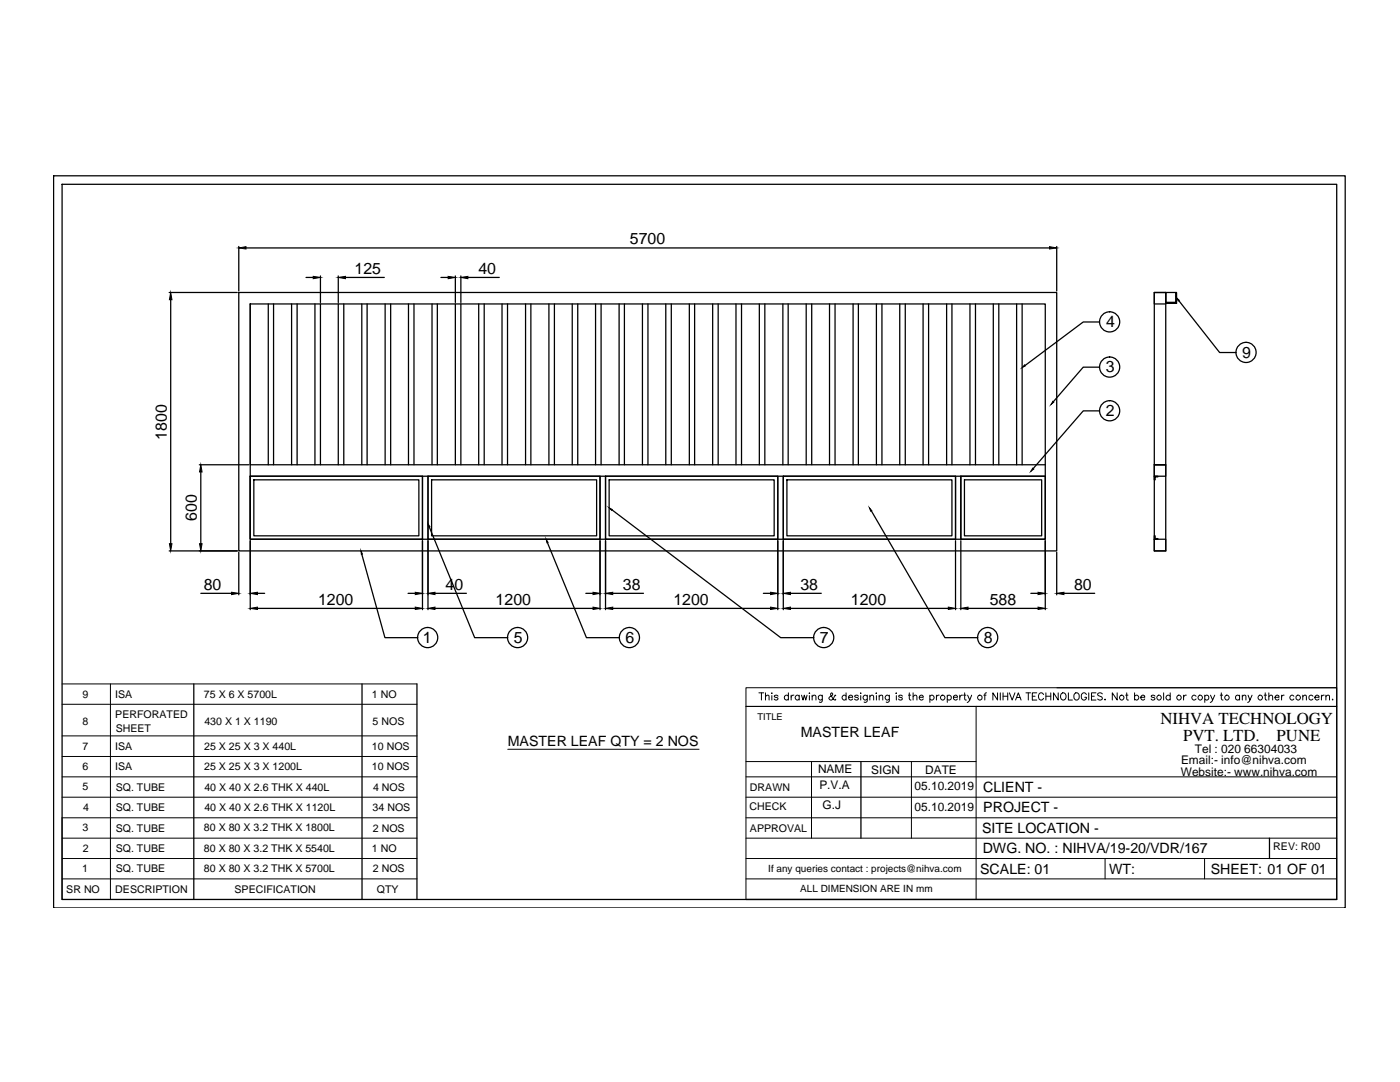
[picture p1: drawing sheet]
<svg xmlns="http://www.w3.org/2000/svg" width="279mm" height="216mm" viewBox="0 0 279 216" stroke-linecap="round" stroke-linejoin="round" font-family="sans-serif">
<!-- layer: 0 -->
<g fill="none" stroke="#000" stroke-width=".25">
<path d="M10.7 35.1h257.8v146.1h-257.8zM12.4 36.8h254.4v142.7h-254.4zM33.8 58.4h13.6M34.1 59.8v48.7M47.7 58.4h163.2v51.5h-163.2zM47.7 49.2v8.9M49.1 49.5h160.4M61.1 55.4h1.4M64 55.1v5.3M67.5 55.1v5.3M68.9 55.4h7.8M88 55.4h1.4"/>
<path d="M90.9 55.1v5.3M92 55.1v5.3M93.4 55.4h6.2M210.9 49.2v8.9M230.4 58.4h2.2v51.5h-2.2zM230.4 58.4h2.2v2.2h-2.2zM232.6 58.4h2.1v2h-2.1zM49.9 60.6h158.7v47h-158.7zM49.9 60.6v32.1h158.7M53.5 60.6v32.1M54.6 60.6v32.1M58.2 60.6v32.1"/>
<path d="M59.3 60.6v32.1M62.9 60.6v32.1M64 60.6v32.1M67.5 60.6v32.1M68.6 60.6v32.1M72.2 60.6v32.1M73.3 60.6v32.1M76.9 60.6v32.1M78 60.6v32.1M81.5 60.6v32.1M82.6 60.6v32.1M86.2 60.6v32.1"/>
<path d="M87.3 60.6v32.1M90.9 60.6v32.1M92 60.6v32.1M95.5 60.6v32.1M96.6 60.6v32.1M100.2 60.6v32.1M101.3 60.6v32.1M104.9 60.6v32.1M105.9 60.6v32.1M109.5 60.6v32.1M110.6 60.6v32.1M114.2 60.6v32.1"/>
<path d="M115.3 60.6v32.1M118.9 60.6v32.1M120 60.6v32.1M123.6 60.6v32.1M124.6 60.6v32.1M128.2 60.6v32.1M129.3 60.6v32.1M132.9 60.6v32.1M134 60.6v32.1M137.6 60.6v32.1M138.6 60.6v32.1M142.2 60.6v32.1"/>
<path d="M143.3 60.6v32.1M146.9 60.6v32.1M148 60.6v32.1M151.5 60.6v32.1M152.6 60.6v32.1M156.2 60.6v32.1M157.3 60.6v32.1M160.9 60.6v32.1M162 60.6v32.1M165.6 60.6v32.1M166.7 60.6v32.1M170.3 60.6v32.1"/>
<path d="M171.3 60.6v32.1M174.9 60.6v32.1M176 60.6v32.1M179.6 60.6v32.1M180.7 60.6v32.1M184.2 60.6v32.1M185.3 60.6v32.1M188.9 60.6v32.1M190 60.6v32.1M193.6 60.6v32.1M194.7 60.6v32.1M198.2 60.6v32.1"/>
<path d="M199.3 60.6v32.1M202.9 60.6v32.1M204 60.6v32.1M219.4 73.3h-3.2l-6 6.9M219.4 64.2h-3.2l-11.6 8.7M232.6 60.4h2.1v-2h.1v2.1h-2.2zM235.3 60l8.1 10.3h3.3M39.8 92.7h9.8M40.1 94.2v14.3M49.9 95h34.4v12.6h-34.4zM49.9 95h158.7M49.9 95v12.6"/>
<path d="M50.7 95.7h32.9v11.2h-32.9zM84.3 95v12.6M85.4 95h34.3v12.6h-34.3zM85.4 95v12.6M86.1 95.7h33v11.2h-33zM119.7 95v12.6M120.8 95h34.4v12.6h-34.4zM120.8 95v12.6M121.6 95.7h32.9v11.2h-32.9zM155.2 95v12.6M156.3 95h34.4v12.6h-34.4zM156.3 95v12.6"/>
<path d="M157 95.7h33v11.2h-33zM190.7 95v12.6M191.8 95h16.8v12.6h-16.8zM191.8 95v12.6M192.5 95.7h15.4v11.2h-15.4zM219.4 82h-3.2l-10 11.5M230.4 92.7v2.3h2.2v-2.3h-2.2h2.2M230.4 95h.7v.2h-.6v.5h-.1zM33.8 109.9h13.6M40.1 118.4h6.1M47.7 110.2v8.5M49.9 107.9v13.8"/>
<path d="M51.4 118.4h1.4M72.2 110.6l4.6 16.6h6.6M81.4 118.4h1.5M84.3 107.9v13.8M85.4 107.9v13.8M85.7 105.1l9 22.1h6.6M86.8 118.4h6.3M109.2 108.3l7.8 18.9h6.6M116.9 118.4h1.4M119.7 107.9v13.8M120.8 107.9v13.8M122.2 101.8l33.6 25.4h6.6"/>
<path d="M122.3 118.4h6.1M152.3 118.4h1.5M155.2 107.9v13.8M156.3 107.9v13.8M157.8 118.4h6.1M173.9 101.9l14.7 25.3h6.5M190.7 107.9v13.8M191.8 107.9v13.8M205.7 118.4h1.5M208.6 107.9v13.8M210.9 110.2v8.5M212.3 118.4h6.2"/>
<path d="M230.4 107.6h2.2v2.3h-2.2zM230.4 106.9h.1v.6h.6v.1h-.7zM38.7 136.5v43M51.4 121.4h31.5M72.2 136.5v43M83.2 136.5v43M86.8 121.4h31.5M122.3 121.4h31.5M157.8 121.4h31.5M193.2 121.4h14M171.8 152v15.2M148.9 179.5h117.9"/>
<path d="M253.4 167.2v4.1"/>
<circle cx="221.5" cy="64.2" r="2.01"/>
<circle cx="221.5" cy="73.2" r="2.01"/>
<circle cx="248.7" cy="70.3" r="2.01"/>
<circle cx="221.5" cy="82" r="2.01"/>
<circle cx="85.4" cy="127.2" r="2.01"/>
<circle cx="103.3" cy="127.2" r="2.01"/>
<circle cx="125.6" cy="127.2" r="2.01"/>
<circle cx="164.4" cy="127.2" r="2.01"/>
<circle cx="197.1" cy="127.2" r="2.01"/>
</g>
<g fill="#000" stroke="#000" stroke-width=".2">
<path d="M34.1 58.4l.2 1.4h-.5zM47.7 49.5l1.4-.3v.5zM62.5 55.1l1.5 .3-1.5 .2zM67.5 55.4l1.4-.3v.5zM89.4 55.1l1.5 .3-1.5 .2zM92 55.4l1.4-.3v.5zM209.5 49.2l1.4 .3-1.4 .2zM204.5 72.8l.1 .2-.6 .3zM234.8 59.4l.6 .5-.3 .2zM40.1 92.7l.2 1.5h-.5zM206.1 93.4l.2 .2-.6 .5zM210.1 80.1l.2 .1-.6 .5z"/>
<path d="M33.8 108.5h.5l-.2 1.4zM39.8 108.5h.5l-.2 1.4zM46.2 118.2l1.5 .2-1.5 .2zM49.9 118.4l1.5-.2v.4zM72 109.9l.3 .7h-.2zM82.9 118.2l1.4 .2-1.4 .2zM85.4 104.5l.4 .6-.3 .1zM85.4 118.4l1.4-.2v.4zM109 107.6l.4 .6-.2 .1zM118.3 118.2l1.4 .2-1.4 .2zM121.6 101.3l.6 .4-.1 .1zM120.8 118.4l1.5-.2v.4z"/>
<path d="M153.8 118.2l1.4 .2-1.4 .2zM156.3 118.4l1.5-.2v.4zM173.5 101.3l.5 .6-.2 .1zM207.2 118.2l1.4 .2-1.4 .2zM210.9 118.4l1.4-.2v.4zM49.9 121.4l1.5-.3v.5zM82.9 121.1l1.4 .3-1.4 .2zM85.4 121.4l1.4-.3v.5zM118.3 121.1l1.4 .3-1.4 .2zM120.8 121.4l1.5-.3v.5zM153.8 121.1l1.4 .3-1.4 .2zM156.3 121.4l1.5-.3v.5z"/>
<path d="M189.3 121.1l1.4 .3-1.4 .2zM191.8 121.4l1.4-.3v.5zM207.2 121.1l1.4 .3-1.4 .2z"/>
</g>
<g fill="none" stroke="#000" stroke-width=".2">
<path d="M12.4 136.5h70.8M22 136.5v43M148.9 137.2h117.9v3.8h-117.9zM151.5 138.2h.9M152 138.2v1.5M152.8 139l.3-.3 .3 .1 .1 .9M152.8 138.2v1.5M154 138.2v.2zM154 138.8v.9M155.3 138.9a.43 .43 0 0 0-.8 0l.7 .4 .1 .2a.43 .43 0 0 1-.8 0M157.3 138.9a.45 .45 0 0 0-.6 0 .45 .45 0 0 0 0 .6 .45 .45 0 0 0 .6 0M157.3 138.2v1.5"/>
<path d="M157.9 138.7v1M158.4 138.7l-.5 .2v.2M159.5 138.9a.45 .45 0 0 0-.7 0 .45 .45 0 0 0 0 .6 .45 .45 0 0 0 .7 0M159.5 138.7v1M160 138.7l.3 1 .2-1 .3 1 .3-1M161.5 138.2v.2zM161.5 138.8v.9M162.1 139l.3-.3 .4 .1v.9M162.1 138.7v1M164.1 138.7l-.1 1.3-.1 .2-.4-.1M164.1 138.9a.45 .45 0 0 0-.7 0 .45 .45 0 0 0 0 .6 .45 .45 0 0 0 .7 0M166.8 138.8l-.1-.1-.3 .6a.49 .49 0 0 1-.5 .4 .49 .49 0 0 1-.5-.4l.8-.7-.2-.4-.2 .3 .2 .5 .4 .6 .3 .1 .1-.2"/>
<path d="M168.9 138.9a.45 .45 0 0 0-.7 0 .45 .45 0 0 0 0 .6 .45 .45 0 0 0 .7 0M168.9 138.2v1.5M169.4 139.1h.8a.45 .45 0 0 0-.7-.3 .45 .45 0 0 0-.1 .7l.3 .2 .5-.2M171.3 138.9a.43 .43 0 0 0-.8 0l.7 .4 .1 .2a.43 .43 0 0 1-.8 0M171.8 138.2v.2zM171.8 138.8v.9M173.1 138.7l-.1 1.3-.2 .2-.3-.1M173.1 138.9a.47 .47 0 0 0-.7-.1 .47 .47 0 0 0 0 .7 .47 .47 0 0 0 .7 0M173.6 139l.3-.3 .4 .1 .1 .9M173.6 138.7v1M174.9 138.2v.2zM174.9 138.8v.9"/>
<path d="M175.5 139l.3-.3 .3 .1 .1 .9M175.5 138.7v1M177.5 138.7l-.1 1.3-.2 .2-.3-.1M177.5 138.9a.47 .47 0 0 0-.7-.1 .47 .47 0 0 0 0 .7 .47 .47 0 0 0 .7 0M178.9 138.2v.2zM178.9 138.8v.9M180.1 138.9a.4 .4 0 0 0-.4-.2 .4 .4 0 0 0-.3 .2l.6 .4 .1 .2a.4 .4 0 0 1-.4 .2 .4 .4 0 0 1-.3-.2M181.3 138.7h.5M181.5 138.2v1.2l.1 .2 .2 .1M182.2 139l.4-.3 .3 .1 .1 .9M182.2 138.2v1.5M183.5 139.1h.8a.45 .45 0 0 0-.7-.3 .45 .45 0 0 0-.1 .7l.2 .1a.38 .38 0 0 0 .6-.1"/>
<path d="M185.6 138.9a.47 .47 0 0 1 .7-.1 .47 .47 0 0 1 0 .7 .47 .47 0 0 1-.7 0M185.6 138.7v1.5M186.9 138.7v1M187.4 138.7l-.5 .2v.2M189 138.9a.45 .45 0 0 1 .7 0 .45 .45 0 0 1 0 .6 .45 .45 0 0 1-.7 0M189 138.7v1.5M190.3 139.1h.8a.45 .45 0 0 0-.6-.3 .45 .45 0 0 0-.2 .7l.2 .1a.38 .38 0 0 0 .6-.1M191.5 138.7v1M192.1 138.7l-.3 .1-.3 .3M192.3 138.7h.5M192.5 138.2l.1 1.4 .3 .1M193.1 138.7l.4 1 .4-1"/>
<path d="M193.5 139.7l-.5 .5M196.3 138.7h.5M196.9 138.2l-.4 .3v1.2M199.1 138.2v1.5l-1-1.5v1.5M199.6 138.2v1.5M200.2 138.2v1.5M200.2 138.9h.9M201.1 138.2v1.5M201.5 138.2l.5 1.5 .6-1.5M202.7 139.7l.5-1.5 .6 1.5M202.9 139.2h.7M204.8 138.2h.9"/>
<path d="M205.2 138.2v1.5M206 138.9h.6M206.9 138.2h-.9v1.5h.9M208.3 138.6a.52 .52 0 0 0-.6-.4 .52 .52 0 0 0-.5 .6v.3a.52 .52 0 0 0 .5 .6 .52 .52 0 0 0 .6-.4M208.7 138.9h1M208.7 138.2v1.5M209.7 138.2v1.5M210.9 137.2h55.9M211.2 138.2v1.5l-.9-1.5v1.5M211.8 138.5a.67 .67 0 0 1 1 .1 .67 .67 0 0 1-.3 1 .68 .68 0 0 1-.9-.3 .68 .68 0 0 1 .2-.8zM213.2 138.2v1.5h.8M214.6 138.3a.71 .71 0 0 1 .8 .5 .71 .71 0 0 1-.4 .9 .74 .74 0 0 1-.7-.5 .74 .74 0 0 1 .3-.9z"/>
<path d="M216.8 138.6a.52 .52 0 0 0-.6-.4 .52 .52 0 0 0-.4 .6v.3a.51 .51 0 0 0 .5 .6 .51 .51 0 0 0 .5-.6h-.3M217.3 138.2v1.5M217.8 138.9h.6M218.7 138.2h-.9v1.5h.9M220 138.5a.47 .47 0 0 0-.6-.3 .47 .47 0 0 0-.3 .5l.8 .4 .1 .4a.59 .59 0 0 1-.9 0M220.5 139.5v.2zM223 138.2v1.5l-1-1.5v1.5M224.6 138.7h.5M224.9 138.2v1.4l.3 .1M226.4 138.9a.47 .47 0 0 1 .7-.1 .47 .47 0 0 1 0 .7 .47 .47 0 0 1-.7 0M226.4 138.2v1.5M227.7 139.1h.8a.4 .4 0 0 0-.4-.4 .4 .4 0 0 0-.4 .4v.4a.4 .4 0 0 0 .4 .2 .4 .4 0 0 0 .4-.2"/>
<path d="M230.5 138.9a.44 .44 0 0 0-.8 0l.7 .4 .1 .2a.44 .44 0 0 1-.8 0M232.2 138.2v1.5M233.5 138.9a.47 .47 0 0 0-.7-.1 .47 .47 0 0 0 0 .7 .47 .47 0 0 0 .7 0M233.5 138.2v1.5M236.2 138.7v1M236.8 138.7l-.4 .1-.2 .3M238.7 138.9a.47 .47 0 0 0-.7-.1 .47 .47 0 0 0 0 .7 .47 .47 0 0 0 .7 0M240.4 138.9a.45 .45 0 0 1 .7 0 .45 .45 0 0 1 0 .6 .45 .45 0 0 1-.7 0M240.4 138.7v1.5M241.6 138.7l.4 1 .4-1M242 139.7l-.5 .5M243.5 138.7h.5"/>
<path d="M243.7 138.2v1.2l.1 .2 .3 .1M247.4 138.9a.45 .45 0 0 0-.7 0 .45 .45 0 0 0 0 .6 .45 .45 0 0 0 .7 0M247.4 138.7v1M247.9 139l.4-.3 .3 .1 .1 .9M247.9 138.7v1M249.1 138.7l.4 1 .4-1M249.5 139.7l-.5 .5M252.3 138.7h.5M252.5 138.2v1.4l.3 .1M253.2 139l.4-.3 .3 .1 .1 .9M253.2 138.2v1.5M254.5 139.1h.8a.4 .4 0 0 0-.4-.4 .4 .4 0 0 0-.4 .4v.4a.4 .4 0 0 0 .4 .2 .4 .4 0 0 0 .4-.2"/>
<path d="M255.8 138.7v1M256.3 138.7a.44 .44 0 0 0-.5 .4M258.2 138.9a.45 .45 0 0 0-.6 0 .45 .45 0 0 0 0 .6 .45 .45 0 0 0 .6 0M260 139l.3-.3 .4 .1v.9M260 138.7v1M262 138.9a.45 .45 0 0 0-.6 0 .45 .45 0 0 0 0 .6 .45 .45 0 0 0 .6 0M262.4 139.1h.9a.46 .46 0 0 0-.5-.3 .46 .46 0 0 0-.5 .4 .46 .46 0 0 0 .4 .5l.6-.2M263.7 138.7v1M264.3 138.7l-.5 .2-.1 .2M264.6 139l.4-.3 .3 .1v.9M264.6 138.7v1M265.9 139.6h.1z"/>
<path d="M12.4 159.1h70.8M12.4 155h70.8M12.4 150.9h70.8M12.4 146.8h70.8M12.4 140.5h70.8M101.3 149.5h38.2M148.9 159.1h117.9M148.9 155h117.9M148.9 152h45.9M162 152v15.2M181.9 152v15.2M194.8 141v38.5"/>
<path d="M266.8 141v38.5M266.8 141h-117.9v38.5M12.4 167.2h70.8M12.4 171.3h70.8M12.4 175.4h70.8M83.2 163.2h-70.8v16.3h70.8M148.9 167.2h117.9M148.9 163.2h117.9M148.9 171.3h117.9M148.9 175.4h117.9M220.5 171.3v4.1M240.4 171.3v4.1"/>
<circle cx="188.1" cy="139.2" r=".47"/>
<circle cx="195.6" cy="139.2" r=".48"/>
<circle cx="223.9" cy="139.2" r=".47"/>
<circle cx="231.3" cy="139.2" r=".47"/>
<circle cx="235.3" cy="139.2" r=".47"/>
<circle cx="239.5" cy="139.2" r=".47"/>
<circle cx="244.9" cy="139.2" r=".47"/>
<circle cx="251.5" cy="139.2" r=".47"/>
<circle cx="259.1" cy="139.2" r=".48"/>
</g>
<g font-size="3.3">
<text x="231.6" y="144.4">NIHVA TECHNOLOGY</text>
<text x="236.1" y="147.9">PVT. LTD.</text>
<text x="254.8" y="147.9">PUNE</text>
</g>
<g font-size="3.2">
<text x="125.7" y="48.7">5700</text>
<text x="70.8" y="54.6">125</text>
<text x="95.5" y="54.6">40</text>
<text x="220.8" y="65.3">4</text>
<text x="247.9" y="71.4">9</text>
<text x="220.7" y="74.3">3</text>
<text x="220.7" y="83">2</text>
<text x="33.3" y="87.8" transform="rotate(-90 33.3 87.8)">1800</text>
<text x="39.3" y="104" transform="rotate(-90 39.3 104)">600</text>
<text x="40.7" y="117.6">80</text>
<text x="88.9" y="117.6">40</text>
<text x="124.3" y="117.6">38</text>
<text x="159.8" y="117.6">38</text>
<text x="214.4" y="117.6">80</text>
<text x="63.5" y="120.6">1200</text>
<text x="98.9" y="120.6">1200</text>
<text x="134.4" y="120.6">1200</text>
<text x="169.8" y="120.6">1200</text>
<text x="197.5" y="120.6">588</text>
<text x="84.4" y="128.3">1</text>
<text x="102.5" y="128.3">5</text>
<text x="124.8" y="128.3">6</text>
<text x="163.6" y="128.3">7</text>
<text x="196.3" y="128.3">8</text>
</g>
<g font-size="2.8">
<text x="101.3" y="148.9">MASTER LEAF QTY = 2 NOS</text>
<text x="159.8" y="147.1">MASTER LEAF</text>
<text x="196.2" y="158.1">CLIENT -</text>
<text x="196" y="166.2">SITE LOCATION -</text>
<text x="196.2" y="162.1">PROJECT -</text>
<text x="196.1" y="170.3">DWG. NO. : NIHVA/19-20/VDR/167</text>
<text x="195.6" y="174.3">SCALE: 01</text>
<text x="221.3" y="174.3">WT:</text>
<text x="241.6" y="174.3">SHEET: 01 OF 01</text>
</g>
<g font-size="2.4">
<text x="163.3" y="154.3">NAME</text>
<text x="173.8" y="154.4">SIGN</text>
<text x="184.6" y="154.4">DATE</text>
<text x="235.7" y="154.8">Website:- www.nihva.com</text>
<text x="235.7" y="152.5">Email:- info@nihva.com</text>
<text x="238.4" y="150.2">Tel : 020 66304033</text>
<text x="163.5" y="157.4">P.V.A</text>
<text x="164.2" y="161.5">G.J</text>
<text x="182.5" y="157.7">05.10.2019</text>
<text x="182.5" y="161.9">05.10.2019</text>
</g>
<g font-size="2.1">
<text x="16.5" y="139.2">9</text>
<text x="23" y="139.2">ISA</text>
<text x="23" y="143.3">PERFORATED</text>
<text x="40.7" y="139.2">75 X 6 X 5700L</text>
<text x="74.2" y="139.2">1 NO</text>
<text x="16.5" y="149.6">7</text>
<text x="16.5" y="144.6">8</text>
<text x="23" y="149.6">ISA</text>
<text x="23.1" y="146">SHEET</text>
<text x="40.8" y="149.6">25 X 25 X 3 X 440L</text>
<text x="40.8" y="144.6">430 X 1 X 1190</text>
<text x="74.2" y="149.6">10 NOS</text>
<text x="74.4" y="144.6">5 NOS</text>
<text x="16.5" y="153.7">6</text>
<text x="23" y="153.7">ISA</text>
<text x="40.8" y="153.7">25 X 25 X 3 X 1200L</text>
<text x="74.2" y="153.7">10 NOS</text>
<text x="16.5" y="157.7">5</text>
<text x="16.6" y="161.8">4</text>
<text x="23.1" y="161.8">SQ. TUBE</text>
<text x="23.1" y="157.8">SQ. TUBE</text>
<text x="40.8" y="161.8">40 X 40 X 2.6 THK X 1120L</text>
<text x="40.8" y="157.8">40 X 40 X 2.6 THK X 440L</text>
<text x="74.4" y="161.8">34 NOS</text>
<text x="74.5" y="157.8">4 NOS</text>
<text x="149.6" y="161.5">CHECK</text>
<text x="149.7" y="157.9">DRAWN</text>
<text x="16.5" y="165.9">3</text>
<text x="23.1" y="165.9">SQ. TUBE</text>
<text x="40.7" y="165.9">80 X 80 X 3.2 THK X 1800L</text>
<text x="74.4" y="165.9">2 NOS</text>
<text x="149.7" y="166.1">APPROVAL</text>
<text x="16.5" y="170">2</text>
<text x="23.1" y="170">SQ. TUBE</text>
<text x="40.7" y="170">80 X 80 X 3.2 THK X 5540L</text>
<text x="74.2" y="170">1 NO</text>
<text x="254.1" y="169.6">REV: R00</text>
<text x="13.2" y="178.1">SR NO</text>
<text x="16.4" y="174.1">1</text>
<text x="23" y="178.1">DESCRIPTION</text>
<text x="23.1" y="174.1">SQ. TUBE</text>
<text x="40.7" y="174.1">80 X 80 X 3.2 THK X 5700L</text>
<text x="46.8" y="178.1">SPECIFICATION</text>
<text x="74.4" y="174.1">2 NOS</text>
<text x="75.2" y="178.1">QTY</text>
</g>
<g font-size="2">
<text x="153.3" y="173.9">If any queries contact : projects@nihva.com</text>
<text x="159.7" y="178">ALL DIMENSION ARE IN mm</text>
</g>
<text font-size="1.9" x="151.2" y="143.7">TITLE</text>
</svg>
